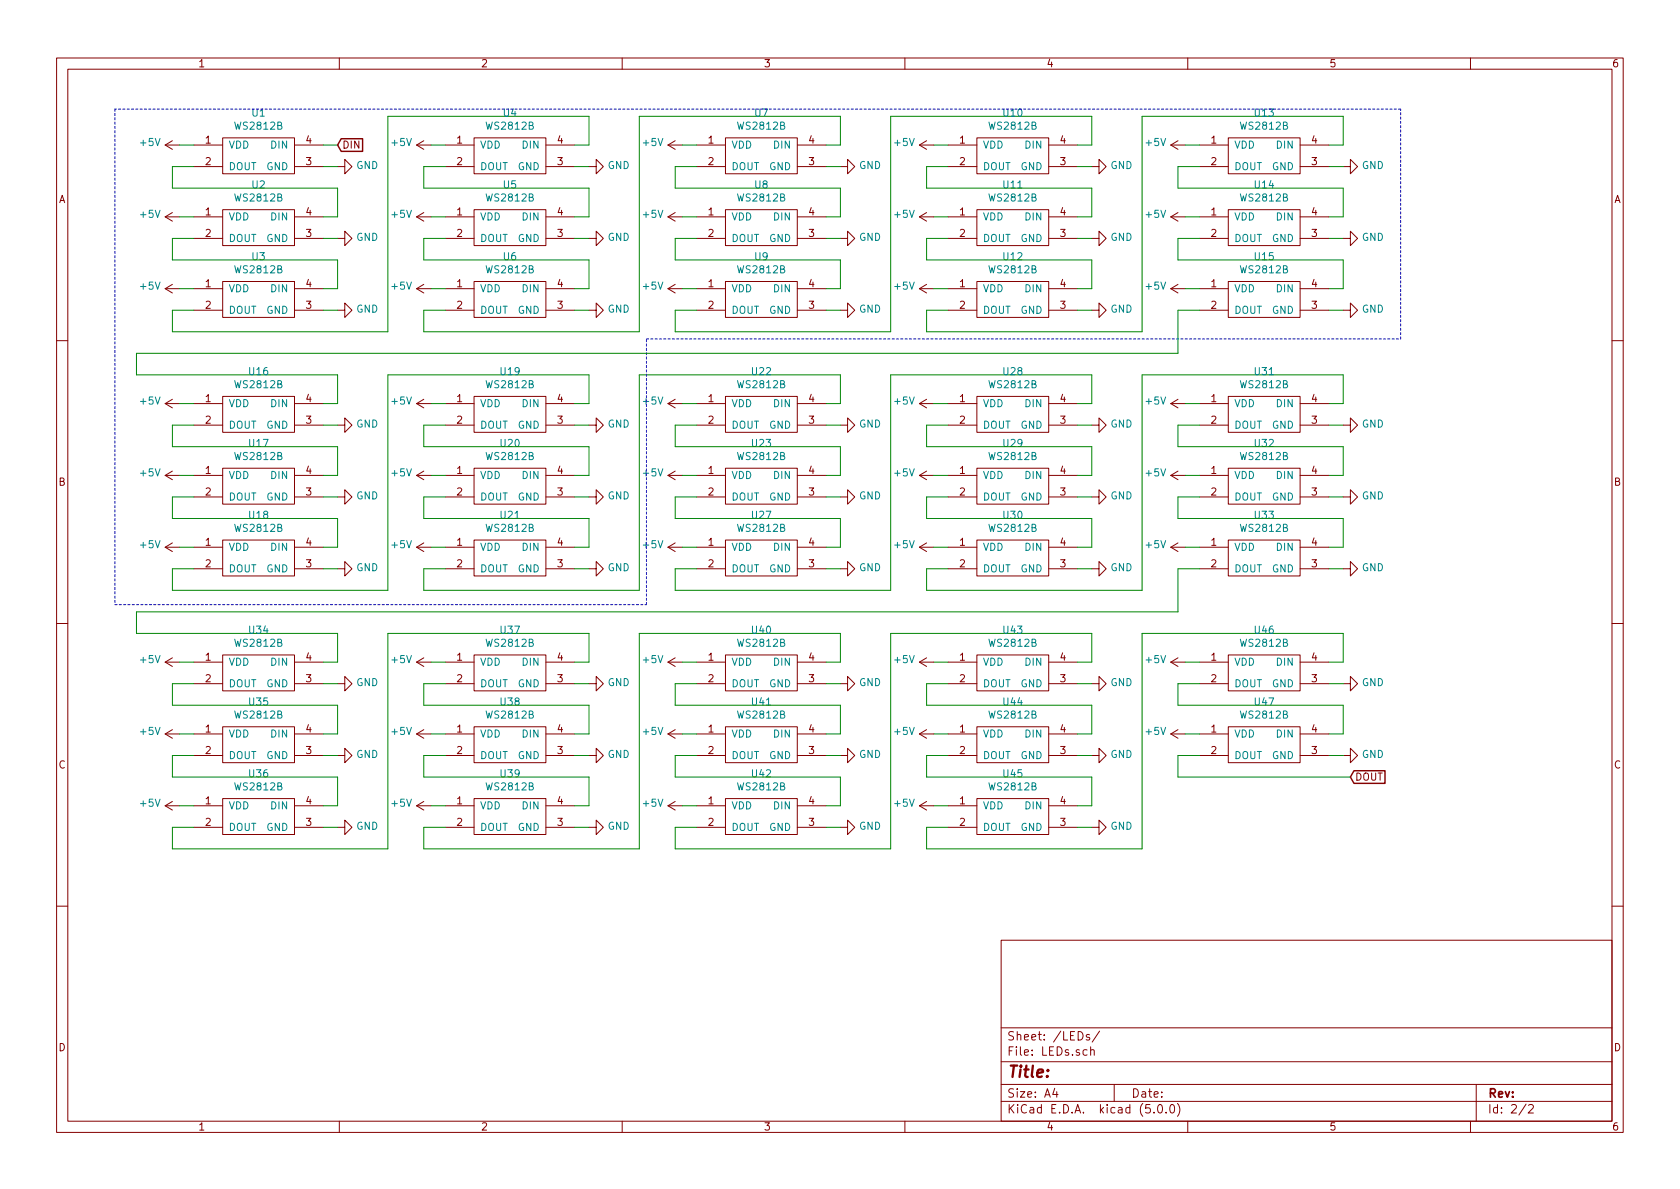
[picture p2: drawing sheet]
<svg xmlns="http://www.w3.org/2000/svg" width="297mm" height="210mm" viewBox="0 0 297 210" stroke-linecap="round" stroke-linejoin="round" font-family="sans-serif">
<g fill="none" stroke="#840000" stroke-width=".18">
<path d="M10 10.3h277v189.9h-277zM12 12.2h273v186.1h-273zM60 10.3v1.9M110 10.3v1.9M160 10.3v1.9M210 10.3v1.9M260 10.3v1.9M29.2 25.6h2.5M29.2 25.6l1.3 .8M29.2 38.3h2.5M29.2 38.3l1.3 .8M30.5 24.9l-1.3 .7"/>
<path d="M30.5 37.6l-1.3 .7M34.3 25.6h5.1M34.3 29.5h5.1M34.3 38.3h5.1M39.4 24.4h12.7v6.3h-12.7zM39.4 37.1h12.7v6.3h-12.7zM52.1 25.6h5M52.1 29.5h5M52.1 38.3h5M59.7 29.5h1.3v-1.3l1.2 1.3-1.2 1.2v-1.2M73.7 25.6h2.5M73.7 38.3h2.5"/>
<path d="M73.7 25.6l1.2 .8M73.7 38.3l1.2 .8M74.9 24.9l-1.2 .7M74.9 37.6l-1.2 .7M78.7 25.6h5.1M78.7 29.5h5.1M78.7 38.3h5.1M83.8 24.4h12.7v6.3h-12.7zM83.8 37.1h12.7v6.3h-12.7zM96.5 25.6h5.1M96.5 29.5h5.1M96.5 38.3h5.1"/>
<path d="M104.1 29.5h1.3v-1.3l1.3 1.3-1.3 1.2v-1.2M118.1 25.6h2.5M118.1 38.3h2.5M118.1 25.6l1.3 .8M118.1 38.3l1.3 .8M119.4 24.9l-1.3 .7M119.4 37.6l-1.3 .7M123.2 25.6h5.1M123.2 29.5h5.1M123.2 38.3h5.1M128.3 24.4h12.7v6.3h-12.7zM128.3 37.1h12.7v6.3h-12.7z"/>
<path d="M141 25.6h5M141 29.5h5M141 38.3h5M148.6 29.5h1.3v-1.3l1.2 1.3-1.2 1.2v-1.2M162.6 25.6h2.5M162.6 38.3h2.5M162.6 25.6l1.2 .8M162.6 38.3l1.2 .8M163.8 24.9l-1.2 .7M163.8 37.6l-1.2 .7M167.6 25.6h5.1M167.6 29.5h5.1"/>
<path d="M167.6 38.3h5.1M172.7 24.4h12.7v6.3h-12.7zM172.7 37.1h12.7v6.3h-12.7zM185.4 25.6h5.1M185.4 29.5h5.1M185.4 38.3h5.1M193 29.5h1.3v-1.3l1.3 1.3-1.3 1.2v-1.2M207 25.6h2.5M207 38.3h2.5M207 25.6l1.3 .8M207 38.3l1.3 .8M208.3 24.9l-1.3 .7"/>
<path d="M208.3 37.6l-1.3 .7M212.1 25.6h5.1M212.1 29.5h5.1M212.1 38.3h5.1M217.2 24.4h12.7v6.3h-12.7zM217.2 37.1h12.7v6.3h-12.7zM229.9 25.6h5M229.9 29.5h5M229.9 38.3h5M237.5 29.5h1.3v-1.3l1.2 1.3-1.2 1.2v-1.2M29.2 51h2.5M29.2 51l1.3 .8"/>
<path d="M30.5 50.3l-1.3 .7M34.3 42.2h5.1M34.3 51h5.1M34.3 54.9h5.1M39.4 49.8h12.7v6.3h-12.7zM52.1 42.2h5M52.1 51h5M52.1 54.9h5M59.7 42.2h1.3v-1.3l1.2 1.3-1.2 1.2v-1.2M59.7 54.9h1.3v-1.3l1.2 1.3-1.2 1.2v-1.2M73.7 51h2.5M73.7 51l1.2 .8"/>
<path d="M74.9 50.3l-1.2 .7M78.7 42.2h5.1M78.7 51h5.1M78.7 54.9h5.1M83.8 49.8h12.7v6.3h-12.7zM96.5 42.2h5.1M96.5 51h5.1M96.5 54.9h5.1M104.1 42.2h1.3v-1.3l1.3 1.3-1.3 1.2v-1.2M104.1 54.9h1.3v-1.3l1.3 1.3-1.3 1.2v-1.2M118.1 51h2.5M118.1 51l1.3 .8"/>
<path d="M119.4 50.3l-1.3 .7M123.2 42.2h5.1M123.2 51h5.1M123.2 54.9h5.1M128.3 49.8h12.7v6.3h-12.7zM141 42.2h5M141 51h5M141 54.9h5M148.6 42.2h1.3v-1.3l1.2 1.3-1.2 1.2v-1.2M148.6 54.9h1.3v-1.3l1.2 1.3-1.2 1.2v-1.2M162.6 51h2.5M162.6 51l1.2 .8"/>
<path d="M163.8 50.3l-1.2 .7M167.6 42.2h5.1M167.6 51h5.1M167.6 54.9h5.1M172.7 49.8h12.7v6.3h-12.7zM185.4 42.2h5.1M185.4 51h5.1M185.4 54.9h5.1M193 42.2h1.3v-1.3l1.3 1.3-1.3 1.2v-1.2M193 54.9h1.3v-1.3l1.3 1.3-1.3 1.2v-1.2M207 51h2.5M207 51l1.3 .8"/>
<path d="M208.3 50.3l-1.3 .7M212.1 42.2h5.1M212.1 51h5.1M212.1 54.9h5.1M217.2 49.8h12.7v6.3h-12.7zM229.9 42.2h5M229.9 51h5M229.9 54.9h5M237.5 42.2h1.3v-1.3l1.2 1.3-1.2 1.2v-1.2M237.5 54.9h1.3v-1.3l1.2 1.3-1.2 1.2v-1.2M10 60.2h2M29.2 71.4h2.5"/>
<path d="M29.2 71.4l1.3 .7M30.5 70.6l-1.3 .8M34.3 71.4h5.1M34.3 75.2h5.1M39.4 70.1h12.7v6.3h-12.7zM52.1 71.4h5M52.1 75.2h5M59.7 75.2h1.3v-1.3l1.2 1.3-1.2 1.2v-1.2M73.7 71.4h2.5M73.7 71.4l1.2 .7M74.9 70.6l-1.2 .8M78.7 71.4h5.1"/>
<path d="M78.7 75.2h5.1M83.8 70.1h12.7v6.3h-12.7zM96.5 71.4h5.1M96.5 75.2h5.1M104.1 75.2h1.3v-1.3l1.3 1.3-1.3 1.2v-1.2M118.1 71.4h2.5M118.1 71.4l1.3 .7M119.4 70.6l-1.3 .8M123.2 71.4h5.1M123.2 75.2h5.1M128.3 70.1h12.7v6.3h-12.7zM141 71.4h5"/>
<path d="M141 75.2h5M148.6 75.2h1.3v-1.3l1.2 1.3-1.2 1.2v-1.2M162.6 71.4h2.5M162.6 71.4l1.2 .7M163.8 70.6l-1.2 .8M167.6 71.4h5.1M167.6 75.2h5.1M172.7 70.1h12.7v6.3h-12.7zM185.4 71.4h5.1M185.4 75.2h5.1M193 75.2h1.3v-1.3l1.3 1.3-1.3 1.2v-1.2M207 71.4h2.5"/>
<path d="M207 71.4l1.3 .7M208.3 70.6l-1.3 .8M212.1 71.4h5.1M212.1 75.2h5.1M217.2 70.1h12.7v6.3h-12.7zM229.9 71.4h5M229.9 75.2h5M237.5 75.2h1.3v-1.3l1.2 1.3-1.2 1.2v-1.2M285 60.2h2M29.2 84.1h2.5M29.2 84.1l1.3 .7M29.2 96.8h2.5"/>
<path d="M29.2 96.8l1.3 .7M30.5 83.3l-1.3 .8M30.5 96l-1.3 .8M34.3 84.1h5.1M34.3 87.9h5.1M34.3 96.8h5.1M39.4 82.8h12.7v6.3h-12.7zM39.4 95.5h12.7v6.3h-12.7zM52.1 84.1h5M52.1 87.9h5M52.1 96.8h5M59.7 87.9h1.3v-1.3l1.2 1.3-1.2 1.2v-1.2"/>
<path d="M73.7 84.1h2.5M73.7 96.8h2.5M73.7 84.1l1.2 .7M73.7 96.8l1.2 .7M74.9 83.3l-1.2 .8M74.9 96l-1.2 .8M78.7 84.1h5.1M78.7 87.9h5.1M78.7 96.8h5.1M83.8 82.8h12.7v6.3h-12.7zM83.8 95.5h12.7v6.3h-12.7zM96.5 84.1h5.1"/>
<path d="M96.5 87.9h5.1M96.5 96.8h5.1M104.1 87.9h1.3v-1.3l1.3 1.3-1.3 1.2v-1.2M118.1 84.1h2.5M118.1 96.8h2.5M118.1 84.1l1.3 .7M118.1 96.8l1.3 .7M119.4 83.3l-1.3 .8M119.4 96l-1.3 .8M123.2 84.1h5.1M123.2 87.9h5.1M123.2 96.8h5.1"/>
<path d="M128.3 82.8h12.7v6.3h-12.7zM128.3 95.5h12.7v6.3h-12.7zM141 84.1h5M141 87.9h5M141 96.8h5M148.6 87.9h1.3v-1.3l1.2 1.3-1.2 1.2v-1.2M162.6 84.1h2.5M162.6 96.8h2.5M162.6 84.1l1.2 .7M162.6 96.8l1.2 .7M163.8 83.3l-1.2 .8M163.8 96l-1.2 .8"/>
<path d="M167.6 84.1h5.1M167.6 87.9h5.1M167.6 96.8h5.1M172.7 82.8h12.7v6.3h-12.7zM172.7 95.5h12.7v6.3h-12.7zM185.4 84.1h5.1M185.4 87.9h5.1M185.4 96.8h5.1M193 87.9h1.3v-1.3l1.3 1.3-1.3 1.2v-1.2M207 84.1h2.5M207 96.8h2.5M207 84.1l1.3 .7"/>
<path d="M207 96.8l1.3 .7M208.3 83.3l-1.3 .8M208.3 96l-1.3 .8M212.1 84.1h5.1M212.1 87.9h5.1M212.1 96.8h5.1M217.2 82.8h12.7v6.3h-12.7zM217.2 95.5h12.7v6.3h-12.7zM229.9 84.1h5M229.9 87.9h5M229.9 96.8h5M237.5 87.9h1.3v-1.3l1.2 1.3-1.2 1.2v-1.2"/>
<path d="M10 110.3h2M29.2 117.1h2.5M29.2 117.1l1.3 .8M30.5 116.3l-1.3 .8M34.3 100.6h5.1M34.3 117.1h5.1M39.4 115.8h12.7v6.4h-12.7zM52.1 100.6h5M52.1 117.1h5M59.7 100.6h1.3v-1.3l1.2 1.3-1.2 1.2v-1.2M73.7 117.1h2.5M73.7 117.1l1.2 .8"/>
<path d="M74.9 116.3l-1.2 .8M78.7 100.6h5.1M78.7 117.1h5.1M83.8 115.8h12.7v6.4h-12.7zM96.5 100.6h5.1M96.5 117.1h5.1M104.1 100.6h1.3v-1.3l1.3 1.3-1.3 1.2v-1.2M118.1 117.1h2.5M118.1 117.1l1.3 .8M119.4 116.3l-1.3 .8M123.2 100.6h5.1M123.2 117.1h5.1"/>
<path d="M128.3 115.8h12.7v6.4h-12.7zM141 100.6h5M141 117.1h5M148.6 100.6h1.3v-1.3l1.2 1.3-1.2 1.2v-1.2M162.6 117.1h2.5M162.6 117.1l1.2 .8M163.8 116.3l-1.2 .8M167.6 100.6h5.1M167.6 117.1h5.1M172.7 115.8h12.7v6.4h-12.7zM185.4 100.6h5.1M185.4 117.1h5.1"/>
<path d="M193 100.6h1.3v-1.3l1.3 1.3-1.3 1.2v-1.2M207 117.1h2.5M207 117.1l1.3 .8M208.3 116.3l-1.3 .8M212.1 100.6h5.1M212.1 117.1h5.1M217.2 115.8h12.7v6.4h-12.7zM229.9 100.6h5M229.9 117.1h5M237.5 100.6h1.3v-1.3l1.2 1.3-1.2 1.2v-1.2M285 110.3h2M29.2 129.8h2.5"/>
<path d="M29.2 129.8l1.3 .8M30.5 129l-1.3 .8M34.3 120.9h5.1M34.3 129.8h5.1M34.3 133.6h5.1M39.4 128.5h12.7v6.4h-12.7zM52.1 120.9h5M52.1 129.8h5M52.1 133.6h5M59.7 120.9h1.3v-1.3l1.2 1.3-1.2 1.3v-1.3M59.7 133.6h1.3v-1.3l1.2 1.3-1.2 1.3v-1.3M73.7 129.8h2.5"/>
<path d="M73.7 129.8l1.2 .8M74.9 129l-1.2 .8M78.7 120.9h5.1M78.7 129.8h5.1M78.7 133.6h5.1M83.8 128.5h12.7v6.4h-12.7zM96.5 120.9h5.1M96.5 129.8h5.1M96.5 133.6h5.1M104.1 120.9h1.3v-1.3l1.3 1.3-1.3 1.3v-1.3M104.1 133.6h1.3v-1.3l1.3 1.3-1.3 1.3v-1.3M118.1 129.8h2.5"/>
<path d="M118.1 129.8l1.3 .8M119.4 129l-1.3 .8M123.2 120.9h5.1M123.2 129.8h5.1M123.2 133.6h5.1M128.3 128.5h12.7v6.4h-12.7zM141 120.9h5M141 129.8h5M141 133.6h5M148.6 120.9h1.3v-1.3l1.2 1.3-1.2 1.3v-1.3M148.6 133.6h1.3v-1.3l1.2 1.3-1.2 1.3v-1.3M162.6 129.8h2.5"/>
<path d="M162.6 129.8l1.2 .8M163.8 129l-1.2 .8M167.6 120.9h5.1M167.6 129.8h5.1M167.6 133.6h5.1M172.7 128.5h12.7v6.4h-12.7zM185.4 120.9h5.1M185.4 129.8h5.1M185.4 133.6h5.1M193 120.9h1.3v-1.3l1.3 1.3-1.3 1.3v-1.3M193 133.6h1.3v-1.3l1.3 1.3-1.3 1.3v-1.3M207 129.8h2.5"/>
<path d="M207 129.8l1.3 .8M208.3 129l-1.3 .8M212.1 120.9h5.1M212.1 129.8h5.1M212.1 133.6h5.1M217.2 128.5h12.7v6.4h-12.7zM229.9 120.9h5M229.9 129.8h5M229.9 133.6h5M237.5 120.9h1.3v-1.3l1.2 1.3-1.2 1.3v-1.3M237.5 133.6h1.3v-1.3l1.2 1.3-1.2 1.3v-1.3M29.2 142.5h2.5"/>
<path d="M29.2 142.5l1.3 .8M30.5 141.7l-1.3 .8M34.3 142.5h5.1M34.3 146.3h5.1M39.4 141.2h12.7v6.4h-12.7zM52.1 142.5h5M52.1 146.3h5M59.7 146.3h1.3v-1.3l1.2 1.3-1.2 1.3v-1.3M73.7 142.5h2.5M73.7 142.5l1.2 .8M74.9 141.7l-1.2 .8M78.7 142.5h5.1"/>
<path d="M78.7 146.3h5.1M83.8 141.2h12.7v6.4h-12.7zM96.5 142.5h5.1M96.5 146.3h5.1M104.1 146.3h1.3v-1.3l1.3 1.3-1.3 1.3v-1.3M118.1 142.5h2.5M118.1 142.5l1.3 .8M119.4 141.7l-1.3 .8M123.2 142.5h5.1M123.2 146.3h5.1M128.3 141.2h12.7v6.4h-12.7zM141 142.5h5"/>
<path d="M141 146.3h5M148.6 146.3h1.3v-1.3l1.2 1.3-1.2 1.3v-1.3M162.6 142.5h2.5M162.6 142.5l1.2 .8M163.8 141.7l-1.2 .8M167.6 142.5h5.1M167.6 146.3h5.1M172.7 141.2h12.7v6.4h-12.7zM185.4 142.5h5.1M185.4 146.3h5.1M193 146.3h1.3v-1.3l1.3 1.3-1.3 1.3v-1.3M10 160.2h2"/>
<path d="M177 166.3h108v32h-108zM285 160.2h2M60 198.3v1.9M110 198.3v1.9M160 198.3v1.9M177 194.8h108M177 191.8h108M177 187.8h108M177 181.8h108M186.5 192.5l-.4 1h1M186.8 193v1M192.2 185.7l-.4-.1-.3 .3 .1 .6h.6"/>
<path d="M192.6 183a.37 .37 0 0 0-.6 .1l.1 .3 .5 .1 .1 .1-.2 .3-.5-.1M192.8 185.7l.3-.1 .3 .1 .1 .9M192.8 185.1v1.5M194.4 182.3l-1.3 2M197 191.8v3M204 196.7v.1M204.8 195.5l.4-.2a.94 .94 0 0 1 0 1.5 .79 .79 0 0 1-.4-1.3zM206.2 196.7v.1M207 195.4l.3-.1a.94 .94 0 0 1 0 1.5 .82 .82 0 0 1-.3-1.4zM208.2 195.1a1.71 1.71 0 0 1 0 2.3M210 198.3v1.9M260 198.3v1.9"/>
<path d="M261 191.8v6.5M269.8 195.2l-1.2 2M270.3 195.5l.2-.2h.3l.3 .5-.9 1h.9"/>
</g>
<g fill="none" stroke="#008400" stroke-width=".18">
<path d="M31.7 25.6h2.6M31.7 38.3h2.6M34.3 29.5h-3.8v3.8h29.2v5h-2.6M57.1 29.5h2.6M57.1 25.6h2.6M76.2 25.6h2.5M76.2 38.3h2.5M78.7 29.5h-3.8v3.8h29.2v5h-2.5M101.6 29.5h2.5M101.6 25.6h2.5v-5h-35.5v38.1h-38.1v-3.8h3.8M120.6 25.6h2.6M120.6 38.3h2.6"/>
<path d="M123.2 29.5h-3.8v3.8h29.2v5h-2.6M146 29.5h2.6M146 25.6h2.6v-5h-35.6v38.1h-38.1v-3.8h3.8M165.1 25.6h2.5M165.1 38.3h2.5M167.6 29.5h-3.8v3.8h29.2v5h-2.5M190.5 29.5h2.5M190.5 25.6h2.5v-5h-35.5v38.1h-38.1v-3.8h3.8M209.5 25.6h2.6M209.5 38.3h2.6M212.1 29.5h-3.8v3.8h29.2v5h-2.6M234.9 29.5h2.6"/>
<path d="M234.9 25.6h2.6v-5h-35.6v38.1h-38.1v-3.8h3.8M31.7 51h2.6M34.3 42.2h-3.8v3.8h29.2v5h-2.6M57.1 42.2h2.6M57.1 54.9h2.6M76.2 51h2.5M78.7 42.2h-3.8v3.8h29.2v5h-2.5M101.6 42.2h2.5M101.6 54.9h2.5M120.6 51h2.6M123.2 42.2h-3.8v3.8h29.2v5h-2.6M146 42.2h2.6"/>
<path d="M146 54.9h2.6M165.1 51h2.5M167.6 42.2h-3.8v3.8h29.2v5h-2.5M190.5 42.2h2.5M190.5 54.9h2.5M209.5 51h2.6M212.1 42.2h-3.8v3.8h29.2v5h-2.6M212.1 54.9h-3.8v7.6h-184.2v3.8h35.6v5.1h-2.6M234.9 42.2h2.6M234.9 54.9h2.6M31.7 71.4h2.6M34.3 75.2h-3.8v3.8h29.2v5.1h-2.6"/>
<path d="M57.1 75.2h2.6M76.2 71.4h2.5M78.7 75.2h-3.8v3.8h29.2v5.1h-2.5M101.6 71.4h2.5v-5.1h-35.5v38.1h-38.1v-3.8h3.8M101.6 75.2h2.5M120.6 71.4h2.6M123.2 75.2h-3.8v3.8h29.2v5.1h-2.6M146 71.4h2.6v-5.1h-35.6v38.1h-38.1v-3.8h3.8M146 75.2h2.6M165.1 71.4h2.5M167.6 75.2h-3.8v3.8h29.2v5.1h-2.5M190.5 71.4h2.5v-5.1h-35.5v38.1h-38.1v-3.8h3.8"/>
<path d="M190.5 75.2h2.5M209.5 71.4h2.6M212.1 75.2h-3.8v3.8h29.2v5.1h-2.6M234.9 71.4h2.6v-5.1h-35.6v38.1h-38.1v-3.8h3.8M234.9 75.2h2.6M31.7 84.1h2.6M31.7 96.8h2.6M34.3 87.9h-3.8v3.8h29.2v5.1h-2.6M57.1 87.9h2.6M76.2 84.1h2.5M76.2 96.8h2.5M78.7 87.9h-3.8v3.8h29.2v5.1h-2.5"/>
<path d="M101.6 87.9h2.5M120.6 84.1h2.6M120.6 96.8h2.6M123.2 87.9h-3.8v3.8h29.2v5.1h-2.6M146 87.9h2.6M165.1 84.1h2.5M165.1 96.8h2.5M167.6 87.9h-3.8v3.8h29.2v5.1h-2.5M190.5 87.9h2.5M209.5 84.1h2.6M209.5 96.8h2.6M212.1 87.9h-3.8v3.8h29.2v5.1h-2.6"/>
<path d="M234.9 87.9h2.6M31.7 117.1h2.6M57.1 100.6h2.6M76.2 117.1h2.5M101.6 117.1h2.5v-5.1h-35.5v38.1h-38.1v-3.8h3.8M101.6 100.6h2.5M120.6 117.1h2.6M146 117.1h2.6v-5.1h-35.6v38.1h-38.1v-3.8h3.8M146 100.6h2.6M165.1 117.1h2.5M190.5 117.1h2.5v-5.1h-35.5v38.1h-38.1v-3.8h3.8M190.5 100.6h2.5"/>
<path d="M209.5 117.1h2.6M212.1 100.6h-3.8v7.6h-184.2v3.8h35.6v5.1h-2.6M234.9 117.1h2.6v-5.1h-35.6v38.1h-38.1v-3.8h3.8M234.9 100.6h2.6M31.7 129.8h2.6M34.3 120.9h-3.8v3.8h29.2v5.1h-2.6M34.3 133.6h-3.8v3.8h29.2v5.1h-2.6M57.1 120.9h2.6M57.1 133.6h2.6M76.2 129.8h2.5M78.7 120.9h-3.8v3.8h29.2v5.1h-2.5M78.7 133.6h-3.8v3.8h29.2v5.1h-2.5"/>
<path d="M101.6 120.9h2.5M101.6 133.6h2.5M120.6 129.8h2.6M123.2 120.9h-3.8v3.8h29.2v5.1h-2.6M123.2 133.6h-3.8v3.8h29.2v5.1h-2.6M146 120.9h2.6M146 133.6h2.6M165.1 129.8h2.5M167.6 120.9h-3.8v3.8h29.2v5.1h-2.5M167.6 133.6h-3.8v3.8h29.2v5.1h-2.5M190.5 120.9h2.5M190.5 133.6h2.5"/>
<path d="M209.5 129.8h2.6M212.1 120.9h-3.8v3.8h29.2v5.1h-2.6M212.1 133.6h-3.8v3.8h30.5M234.9 120.9h2.6M234.9 133.6h2.6M31.7 142.5h2.6M57.1 146.3h2.6M76.2 142.5h2.5M101.6 146.3h2.5M120.6 142.5h2.6M146 146.3h2.6M165.1 142.5h2.5"/>
<path d="M190.5 146.3h2.5"/>
</g>
<path d="M60.3 24.5h3.8v2.3h-3.8l-.6-1.2zM239.4 136.3h5.5v2.2h-5.5l-.6-1.1z" fill="none" stroke="#840000" stroke-width=".25"/>
<path d="M20.3 19.3v87.6M247.6 19.3h-227.3M114.3 59.9h133.3M247.6 59.9v-40.6M20.3 106.9h94M114.3 106.9v-47" fill="none" stroke="#0000c2" stroke-width=".18" stroke-dasharray=".4 .4"/>
<text font-size="2.8" fill="#840000" x="178" y="190.5">Title:</text>
<g font-size="2.1" fill="#840000">
<text x="178" y="184">Sheet: /LEDs/</text>
<text x="178" y="186.7">File: LEDs.sch</text>
<text x="178" y="196.9">KiCad E.D.A. kicad (5.0.0)</text>
<text x="178" y="194.1">Size: A4</text>
<text x="200" y="194.1">Date:</text>
<text x="263" y="194.1">Rev:</text>
<text x="263" y="196.9">Id: 2/2</text>
</g>
<g font-size="1.8" fill="#840000">
<text x="35" y="11.9">1</text>
<text x="85" y="11.9">2</text>
<text x="135" y="11.9">3</text>
<text x="185" y="11.9">4</text>
<text x="235" y="11.9">5</text>
<text x="285" y="11.9">6</text>
<text x="36.3" y="25.4">1</text>
<text x="36.3" y="29.2">2</text>
<text x="54.1" y="29.2">3</text>
<text x="54.1" y="25.4">4</text>
<text x="60.5" y="26.3">DIN</text>
<text x="80.8" y="25.4">1</text>
<text x="80.8" y="29.2">2</text>
<text x="98.6" y="29.2">3</text>
<text x="98.6" y="25.4">4</text>
<text x="125.2" y="25.4">1</text>
<text x="125.2" y="29.2">2</text>
<text x="143" y="29.2">3</text>
<text x="143" y="25.4">4</text>
<text x="169.7" y="25.4">1</text>
<text x="169.7" y="29.2">2</text>
<text x="187.5" y="29.2">3</text>
<text x="187.5" y="25.4">4</text>
<text x="214.1" y="25.4">1</text>
<text x="214.1" y="29.2">2</text>
<text x="231.9" y="29.2">3</text>
<text x="231.9" y="25.4">4</text>
<text x="10.4" y="35.9">A</text>
<text x="285.4" y="35.9">A</text>
<text x="36.3" y="38.1">1</text>
<text x="36.3" y="41.9">2</text>
<text x="54.1" y="41.9">3</text>
<text x="54.1" y="38.1">4</text>
<text x="80.8" y="38.1">1</text>
<text x="80.8" y="41.9">2</text>
<text x="98.6" y="41.9">3</text>
<text x="98.6" y="38.1">4</text>
<text x="125.2" y="38.1">1</text>
<text x="125.2" y="41.9">2</text>
<text x="143" y="41.9">3</text>
<text x="143" y="38.1">4</text>
<text x="169.7" y="38.1">1</text>
<text x="169.7" y="41.9">2</text>
<text x="187.5" y="41.9">3</text>
<text x="187.5" y="38.1">4</text>
<text x="214.1" y="38.1">1</text>
<text x="214.1" y="41.9">2</text>
<text x="231.9" y="41.9">3</text>
<text x="231.9" y="38.1">4</text>
<text x="36.3" y="50.8">1</text>
<text x="54.1" y="50.8">4</text>
<text x="80.8" y="50.8">1</text>
<text x="98.6" y="50.8">4</text>
<text x="125.2" y="50.8">1</text>
<text x="143" y="50.8">4</text>
<text x="169.7" y="50.8">1</text>
<text x="187.5" y="50.8">4</text>
<text x="214.1" y="50.8">1</text>
<text x="231.9" y="50.8">4</text>
<text x="36.3" y="54.6">2</text>
<text x="54.1" y="54.6">3</text>
<text x="80.8" y="54.6">2</text>
<text x="98.6" y="54.6">3</text>
<text x="125.2" y="54.6">2</text>
<text x="143" y="54.6">3</text>
<text x="169.7" y="54.6">2</text>
<text x="187.5" y="54.6">3</text>
<text x="214.1" y="54.6">2</text>
<text x="231.9" y="54.6">3</text>
<text x="36.3" y="71.1">1</text>
<text x="54.1" y="71.1">4</text>
<text x="80.8" y="71.1">1</text>
<text x="98.6" y="71.1">4</text>
<text x="125.2" y="71.1">1</text>
<text x="143" y="71.1">4</text>
<text x="169.7" y="71.1">1</text>
<text x="187.5" y="71.1">4</text>
<text x="214.1" y="71.1">1</text>
<text x="231.9" y="71.1">4</text>
<text x="36.3" y="74.9">2</text>
<text x="54.1" y="74.9">3</text>
<text x="80.8" y="74.9">2</text>
<text x="98.6" y="74.9">3</text>
<text x="125.2" y="74.9">2</text>
<text x="143" y="74.9">3</text>
<text x="169.7" y="74.9">2</text>
<text x="187.5" y="74.9">3</text>
<text x="214.1" y="74.9">2</text>
<text x="231.9" y="74.9">3</text>
<text x="36.3" y="83.8">1</text>
<text x="54.1" y="83.8">4</text>
<text x="80.8" y="83.8">1</text>
<text x="98.6" y="83.8">4</text>
<text x="125.2" y="83.8">1</text>
<text x="143" y="83.8">4</text>
<text x="169.7" y="83.8">1</text>
<text x="187.5" y="83.8">4</text>
<text x="214.1" y="83.8">1</text>
<text x="231.9" y="83.8">4</text>
<text x="10.4" y="85.9">B</text>
<text x="36.3" y="87.6">2</text>
<text x="54.1" y="87.6">3</text>
<text x="80.8" y="87.6">2</text>
<text x="98.6" y="87.6">3</text>
<text x="125.2" y="87.6">2</text>
<text x="143" y="87.6">3</text>
<text x="169.7" y="87.6">2</text>
<text x="187.5" y="87.6">3</text>
<text x="214.1" y="87.6">2</text>
<text x="231.9" y="87.6">3</text>
<text x="285.4" y="85.9">B</text>
<text x="36.3" y="96.5">1</text>
<text x="36.3" y="100.3">2</text>
<text x="54.1" y="100.3">3</text>
<text x="54.1" y="96.5">4</text>
<text x="80.8" y="96.5">1</text>
<text x="80.8" y="100.3">2</text>
<text x="98.6" y="100.3">3</text>
<text x="98.6" y="96.5">4</text>
<text x="125.2" y="96.5">1</text>
<text x="125.2" y="100.3">2</text>
<text x="143" y="100.3">3</text>
<text x="143" y="96.5">4</text>
<text x="169.7" y="96.5">1</text>
<text x="169.7" y="100.3">2</text>
<text x="187.5" y="100.3">3</text>
<text x="187.5" y="96.5">4</text>
<text x="214.1" y="96.5">1</text>
<text x="214.1" y="100.3">2</text>
<text x="231.9" y="100.3">3</text>
<text x="231.9" y="96.5">4</text>
<text x="36.3" y="116.8">1</text>
<text x="54.1" y="116.8">4</text>
<text x="80.8" y="116.8">1</text>
<text x="98.6" y="116.8">4</text>
<text x="125.2" y="116.8">1</text>
<text x="143" y="116.8">4</text>
<text x="169.7" y="116.8">1</text>
<text x="187.5" y="116.8">4</text>
<text x="214.1" y="116.8">1</text>
<text x="231.9" y="116.8">4</text>
<text x="36.3" y="120.6">2</text>
<text x="54.1" y="120.6">3</text>
<text x="80.8" y="120.6">2</text>
<text x="98.6" y="120.6">3</text>
<text x="125.2" y="120.6">2</text>
<text x="143" y="120.6">3</text>
<text x="169.7" y="120.6">2</text>
<text x="187.5" y="120.6">3</text>
<text x="214.1" y="120.6">2</text>
<text x="231.9" y="120.6">3</text>
<text x="36.3" y="129.5">1</text>
<text x="54.1" y="129.5">4</text>
<text x="80.8" y="129.5">1</text>
<text x="98.6" y="129.5">4</text>
<text x="125.2" y="129.5">1</text>
<text x="143" y="129.5">4</text>
<text x="169.7" y="129.5">1</text>
<text x="187.5" y="129.5">4</text>
<text x="214.1" y="129.5">1</text>
<text x="231.9" y="129.5">4</text>
<text x="10.4" y="135.9">C</text>
<text x="36.3" y="133.3">2</text>
<text x="54.1" y="133.3">3</text>
<text x="80.8" y="133.3">2</text>
<text x="98.6" y="133.3">3</text>
<text x="125.2" y="133.3">2</text>
<text x="143" y="133.3">3</text>
<text x="169.7" y="133.3">2</text>
<text x="187.5" y="133.3">3</text>
<text x="214.1" y="133.3">2</text>
<text x="231.9" y="133.3">3</text>
<text x="285.4" y="135.9">C</text>
<text x="36.3" y="142.2">1</text>
<text x="54.1" y="142.2">4</text>
<text x="80.8" y="142.2">1</text>
<text x="98.6" y="142.2">4</text>
<text x="125.2" y="142.2">1</text>
<text x="143" y="142.2">4</text>
<text x="169.7" y="142.2">1</text>
<text x="187.5" y="142.2">4</text>
<text x="239.5" y="138">DOUT</text>
<text x="36.3" y="146">2</text>
<text x="54.1" y="146">3</text>
<text x="80.8" y="146">2</text>
<text x="98.6" y="146">3</text>
<text x="125.2" y="146">2</text>
<text x="143" y="146">3</text>
<text x="169.7" y="146">2</text>
<text x="187.5" y="146">3</text>
<text x="10.4" y="185.9">D</text>
<text x="285.4" y="185.9">D</text>
<text x="35" y="199.9">1</text>
<text x="85" y="199.9">2</text>
<text x="135" y="199.9">3</text>
<text x="185" y="199.9">4</text>
<text x="235" y="199.9">5</text>
<text x="285" y="199.9">6</text>
</g>
<g font-size="1.8" fill="#008484">
<text x="41.7" y="22.9">WS2812B</text>
<text x="44.6" y="20.6">U1</text>
<text x="86.2" y="22.9">WS2812B</text>
<text x="89.1" y="20.6">U4</text>
<text x="130.6" y="22.9">WS2812B</text>
<text x="133.5" y="20.6">U7</text>
<text x="175.1" y="22.9">WS2812B</text>
<text x="177.4" y="20.6">U10</text>
<text x="219.5" y="22.9">WS2812B</text>
<text x="221.9" y="20.6">U13</text>
<text x="24.9" y="25.8">+5V</text>
<text x="40.4" y="26.3">VDD</text>
<text x="48" y="26.3">DIN</text>
<text x="63" y="29.9">GND</text>
<text x="69.3" y="25.8">+5V</text>
<text x="84.8" y="26.3">VDD</text>
<text x="92.5" y="26.3">DIN</text>
<text x="107.4" y="29.9">GND</text>
<text x="113.8" y="25.8">+5V</text>
<text x="129.3" y="26.3">VDD</text>
<text x="136.9" y="26.3">DIN</text>
<text x="151.9" y="29.9">GND</text>
<text x="158.2" y="25.8">+5V</text>
<text x="173.7" y="26.3">VDD</text>
<text x="181.4" y="26.3">DIN</text>
<text x="196.3" y="29.9">GND</text>
<text x="202.7" y="25.8">+5V</text>
<text x="218.2" y="26.3">VDD</text>
<text x="225.8" y="26.3">DIN</text>
<text x="240.8" y="29.9">GND</text>
<text x="40.4" y="30.1">DOUT</text>
<text x="41.7" y="35.6">WS2812B</text>
<text x="44.6" y="33.3">U2</text>
<text x="47.1" y="30.1">GND</text>
<text x="84.8" y="30.1">DOUT</text>
<text x="86.2" y="35.6">WS2812B</text>
<text x="89.1" y="33.3">U5</text>
<text x="91.6" y="30.1">GND</text>
<text x="129.3" y="30.1">DOUT</text>
<text x="130.6" y="35.6">WS2812B</text>
<text x="133.5" y="33.3">U8</text>
<text x="136" y="30.1">GND</text>
<text x="173.7" y="30.1">DOUT</text>
<text x="175.1" y="35.6">WS2812B</text>
<text x="177.4" y="33.3">U11</text>
<text x="180.5" y="30.1">GND</text>
<text x="218.2" y="30.1">DOUT</text>
<text x="219.5" y="35.6">WS2812B</text>
<text x="221.9" y="33.3">U14</text>
<text x="224.9" y="30.1">GND</text>
<text x="24.9" y="38.5">+5V</text>
<text x="40.4" y="39">VDD</text>
<text x="48" y="39">DIN</text>
<text x="69.3" y="38.5">+5V</text>
<text x="84.8" y="39">VDD</text>
<text x="92.5" y="39">DIN</text>
<text x="113.8" y="38.5">+5V</text>
<text x="129.3" y="39">VDD</text>
<text x="136.9" y="39">DIN</text>
<text x="158.2" y="38.5">+5V</text>
<text x="173.7" y="39">VDD</text>
<text x="181.4" y="39">DIN</text>
<text x="202.7" y="38.5">+5V</text>
<text x="218.2" y="39">VDD</text>
<text x="225.8" y="39">DIN</text>
<text x="40.4" y="42.8">DOUT</text>
<text x="44.6" y="46">U3</text>
<text x="47.1" y="42.8">GND</text>
<text x="63" y="42.6">GND</text>
<text x="84.8" y="42.8">DOUT</text>
<text x="89.1" y="46">U6</text>
<text x="91.6" y="42.8">GND</text>
<text x="107.4" y="42.6">GND</text>
<text x="129.3" y="42.8">DOUT</text>
<text x="133.5" y="46">U9</text>
<text x="136" y="42.8">GND</text>
<text x="151.9" y="42.6">GND</text>
<text x="173.7" y="42.8">DOUT</text>
<text x="177.4" y="46">U12</text>
<text x="180.5" y="42.8">GND</text>
<text x="196.3" y="42.6">GND</text>
<text x="218.2" y="42.8">DOUT</text>
<text x="221.9" y="46">U15</text>
<text x="224.9" y="42.8">GND</text>
<text x="240.8" y="42.6">GND</text>
<text x="24.9" y="51.2">+5V</text>
<text x="40.4" y="51.7">VDD</text>
<text x="41.7" y="48.3">WS2812B</text>
<text x="48" y="51.7">DIN</text>
<text x="69.3" y="51.2">+5V</text>
<text x="84.8" y="51.7">VDD</text>
<text x="86.2" y="48.3">WS2812B</text>
<text x="92.5" y="51.7">DIN</text>
<text x="113.8" y="51.2">+5V</text>
<text x="129.3" y="51.7">VDD</text>
<text x="130.6" y="48.3">WS2812B</text>
<text x="136.9" y="51.7">DIN</text>
<text x="158.2" y="51.2">+5V</text>
<text x="173.7" y="51.7">VDD</text>
<text x="175.1" y="48.3">WS2812B</text>
<text x="181.4" y="51.7">DIN</text>
<text x="202.7" y="51.2">+5V</text>
<text x="218.2" y="51.7">VDD</text>
<text x="219.5" y="48.3">WS2812B</text>
<text x="225.8" y="51.7">DIN</text>
<text x="40.4" y="55.5">DOUT</text>
<text x="47.1" y="55.5">GND</text>
<text x="63" y="55.3">GND</text>
<text x="84.8" y="55.5">DOUT</text>
<text x="91.6" y="55.5">GND</text>
<text x="107.4" y="55.3">GND</text>
<text x="129.3" y="55.5">DOUT</text>
<text x="136" y="55.5">GND</text>
<text x="151.9" y="55.3">GND</text>
<text x="173.7" y="55.5">DOUT</text>
<text x="180.5" y="55.5">GND</text>
<text x="196.3" y="55.3">GND</text>
<text x="218.2" y="55.5">DOUT</text>
<text x="224.9" y="55.5">GND</text>
<text x="240.8" y="55.3">GND</text>
<text x="24.9" y="71.5">+5V</text>
<text x="41.7" y="68.7">WS2812B</text>
<text x="44.1" y="66.3">U16</text>
<text x="69.3" y="71.5">+5V</text>
<text x="86.2" y="68.7">WS2812B</text>
<text x="88.5" y="66.3">U19</text>
<text x="113.8" y="71.5">+5V</text>
<text x="130.6" y="68.7">WS2812B</text>
<text x="133" y="66.3">U22</text>
<text x="158.2" y="71.5">+5V</text>
<text x="175.1" y="68.7">WS2812B</text>
<text x="177.4" y="66.3">U28</text>
<text x="202.7" y="71.5">+5V</text>
<text x="219.5" y="68.7">WS2812B</text>
<text x="221.9" y="66.3">U31</text>
<text x="40.4" y="72">VDD</text>
<text x="40.4" y="75.8">DOUT</text>
<text x="47.1" y="75.8">GND</text>
<text x="48" y="72">DIN</text>
<text x="63" y="75.6">GND</text>
<text x="84.8" y="72">VDD</text>
<text x="84.8" y="75.8">DOUT</text>
<text x="91.6" y="75.8">GND</text>
<text x="92.5" y="72">DIN</text>
<text x="107.4" y="75.6">GND</text>
<text x="129.3" y="72">VDD</text>
<text x="129.3" y="75.8">DOUT</text>
<text x="136" y="75.8">GND</text>
<text x="136.9" y="72">DIN</text>
<text x="151.9" y="75.6">GND</text>
<text x="173.7" y="72">VDD</text>
<text x="173.7" y="75.8">DOUT</text>
<text x="180.5" y="75.8">GND</text>
<text x="181.4" y="72">DIN</text>
<text x="196.3" y="75.6">GND</text>
<text x="218.2" y="72">VDD</text>
<text x="218.2" y="75.8">DOUT</text>
<text x="224.9" y="75.8">GND</text>
<text x="225.8" y="72">DIN</text>
<text x="240.8" y="75.6">GND</text>
<text x="41.7" y="81.4">WS2812B</text>
<text x="44.1" y="79">U17</text>
<text x="86.2" y="81.4">WS2812B</text>
<text x="88.5" y="79">U20</text>
<text x="130.6" y="81.4">WS2812B</text>
<text x="133" y="79">U23</text>
<text x="175.1" y="81.4">WS2812B</text>
<text x="177.4" y="79">U29</text>
<text x="219.5" y="81.4">WS2812B</text>
<text x="221.9" y="79">U32</text>
<text x="24.9" y="84.2">+5V</text>
<text x="40.4" y="84.7">VDD</text>
<text x="40.4" y="88.5">DOUT</text>
<text x="47.1" y="88.5">GND</text>
<text x="48" y="84.7">DIN</text>
<text x="63" y="88.3">GND</text>
<text x="69.3" y="84.2">+5V</text>
<text x="84.8" y="84.7">VDD</text>
<text x="84.8" y="88.5">DOUT</text>
<text x="91.6" y="88.5">GND</text>
<text x="92.5" y="84.7">DIN</text>
<text x="107.4" y="88.3">GND</text>
<text x="113.8" y="84.2">+5V</text>
<text x="129.3" y="84.7">VDD</text>
<text x="129.3" y="88.5">DOUT</text>
<text x="136" y="88.5">GND</text>
<text x="136.9" y="84.7">DIN</text>
<text x="151.9" y="88.3">GND</text>
<text x="158.2" y="84.2">+5V</text>
<text x="173.7" y="84.7">VDD</text>
<text x="173.7" y="88.5">DOUT</text>
<text x="180.5" y="88.5">GND</text>
<text x="181.4" y="84.7">DIN</text>
<text x="196.3" y="88.3">GND</text>
<text x="202.7" y="84.2">+5V</text>
<text x="218.2" y="84.7">VDD</text>
<text x="218.2" y="88.5">DOUT</text>
<text x="224.9" y="88.5">GND</text>
<text x="225.8" y="84.7">DIN</text>
<text x="240.8" y="88.3">GND</text>
<text x="41.7" y="94.1">WS2812B</text>
<text x="44.1" y="91.7">U18</text>
<text x="86.2" y="94.1">WS2812B</text>
<text x="88.5" y="91.7">U21</text>
<text x="130.6" y="94.1">WS2812B</text>
<text x="133" y="91.7">U27</text>
<text x="175.1" y="94.1">WS2812B</text>
<text x="177.4" y="91.7">U30</text>
<text x="219.5" y="94.1">WS2812B</text>
<text x="221.9" y="91.7">U33</text>
<text x="24.9" y="96.9">+5V</text>
<text x="40.4" y="97.4">VDD</text>
<text x="40.4" y="101.2">DOUT</text>
<text x="47.1" y="101.2">GND</text>
<text x="48" y="97.4">DIN</text>
<text x="63" y="101">GND</text>
<text x="69.3" y="96.9">+5V</text>
<text x="84.8" y="97.4">VDD</text>
<text x="84.8" y="101.2">DOUT</text>
<text x="91.6" y="101.2">GND</text>
<text x="92.5" y="97.4">DIN</text>
<text x="107.4" y="101">GND</text>
<text x="113.8" y="96.9">+5V</text>
<text x="129.3" y="97.4">VDD</text>
<text x="129.3" y="101.2">DOUT</text>
<text x="136" y="101.2">GND</text>
<text x="136.9" y="97.4">DIN</text>
<text x="151.9" y="101">GND</text>
<text x="158.2" y="96.9">+5V</text>
<text x="173.7" y="97.4">VDD</text>
<text x="173.7" y="101.2">DOUT</text>
<text x="180.5" y="101.2">GND</text>
<text x="181.4" y="97.4">DIN</text>
<text x="196.3" y="101">GND</text>
<text x="202.7" y="96.9">+5V</text>
<text x="218.2" y="97.4">VDD</text>
<text x="218.2" y="101.2">DOUT</text>
<text x="224.9" y="101.2">GND</text>
<text x="225.8" y="97.4">DIN</text>
<text x="240.8" y="101">GND</text>
<text x="44.1" y="112.1">U34</text>
<text x="88.5" y="112.1">U37</text>
<text x="133" y="112.1">U40</text>
<text x="177.4" y="112.1">U43</text>
<text x="221.9" y="112.1">U46</text>
<text x="24.9" y="117.3">+5V</text>
<text x="40.4" y="117.7">VDD</text>
<text x="41.7" y="114.4">WS2812B</text>
<text x="48" y="117.7">DIN</text>
<text x="69.3" y="117.3">+5V</text>
<text x="84.8" y="117.7">VDD</text>
<text x="86.2" y="114.4">WS2812B</text>
<text x="92.5" y="117.7">DIN</text>
<text x="113.8" y="117.3">+5V</text>
<text x="129.3" y="117.7">VDD</text>
<text x="130.6" y="114.4">WS2812B</text>
<text x="136.9" y="117.7">DIN</text>
<text x="158.2" y="117.3">+5V</text>
<text x="173.7" y="117.7">VDD</text>
<text x="175.1" y="114.4">WS2812B</text>
<text x="181.4" y="117.7">DIN</text>
<text x="202.7" y="117.3">+5V</text>
<text x="218.2" y="117.7">VDD</text>
<text x="219.5" y="114.4">WS2812B</text>
<text x="225.8" y="117.7">DIN</text>
<text x="40.4" y="121.5">DOUT</text>
<text x="44.1" y="124.8">U35</text>
<text x="47.1" y="121.5">GND</text>
<text x="63" y="121.3">GND</text>
<text x="84.8" y="121.5">DOUT</text>
<text x="88.5" y="124.8">U38</text>
<text x="91.6" y="121.5">GND</text>
<text x="107.4" y="121.3">GND</text>
<text x="129.3" y="121.5">DOUT</text>
<text x="133" y="124.8">U41</text>
<text x="136" y="121.5">GND</text>
<text x="151.9" y="121.3">GND</text>
<text x="173.7" y="121.5">DOUT</text>
<text x="177.4" y="124.8">U44</text>
<text x="180.5" y="121.5">GND</text>
<text x="196.3" y="121.3">GND</text>
<text x="218.2" y="121.5">DOUT</text>
<text x="221.9" y="124.8">U47</text>
<text x="224.9" y="121.5">GND</text>
<text x="240.8" y="121.3">GND</text>
<text x="24.9" y="130">+5V</text>
<text x="40.4" y="130.4">VDD</text>
<text x="41.7" y="127.1">WS2812B</text>
<text x="48" y="130.4">DIN</text>
<text x="69.3" y="130">+5V</text>
<text x="84.8" y="130.4">VDD</text>
<text x="86.2" y="127.1">WS2812B</text>
<text x="92.5" y="130.4">DIN</text>
<text x="113.8" y="130">+5V</text>
<text x="129.3" y="130.4">VDD</text>
<text x="130.6" y="127.1">WS2812B</text>
<text x="136.9" y="130.4">DIN</text>
<text x="158.2" y="130">+5V</text>
<text x="173.7" y="130.4">VDD</text>
<text x="175.1" y="127.1">WS2812B</text>
<text x="181.4" y="130.4">DIN</text>
<text x="202.7" y="130">+5V</text>
<text x="218.2" y="130.4">VDD</text>
<text x="219.5" y="127.1">WS2812B</text>
<text x="225.8" y="130.4">DIN</text>
<text x="40.4" y="134.2">DOUT</text>
<text x="44.1" y="137.5">U36</text>
<text x="47.1" y="134.2">GND</text>
<text x="63" y="134">GND</text>
<text x="84.8" y="134.2">DOUT</text>
<text x="88.5" y="137.5">U39</text>
<text x="91.6" y="134.2">GND</text>
<text x="107.4" y="134">GND</text>
<text x="129.3" y="134.2">DOUT</text>
<text x="133" y="137.5">U42</text>
<text x="136" y="134.2">GND</text>
<text x="151.9" y="134">GND</text>
<text x="173.7" y="134.2">DOUT</text>
<text x="177.4" y="137.5">U45</text>
<text x="180.5" y="134.2">GND</text>
<text x="196.3" y="134">GND</text>
<text x="218.2" y="134.2">DOUT</text>
<text x="224.9" y="134.2">GND</text>
<text x="240.8" y="134">GND</text>
<text x="24.9" y="142.7">+5V</text>
<text x="40.4" y="143.1">VDD</text>
<text x="41.7" y="139.8">WS2812B</text>
<text x="48" y="143.1">DIN</text>
<text x="69.3" y="142.7">+5V</text>
<text x="84.8" y="143.1">VDD</text>
<text x="86.2" y="139.8">WS2812B</text>
<text x="92.5" y="143.1">DIN</text>
<text x="113.8" y="142.7">+5V</text>
<text x="129.3" y="143.1">VDD</text>
<text x="130.6" y="139.8">WS2812B</text>
<text x="136.9" y="143.1">DIN</text>
<text x="158.2" y="142.7">+5V</text>
<text x="173.7" y="143.1">VDD</text>
<text x="175.1" y="139.8">WS2812B</text>
<text x="181.4" y="143.1">DIN</text>
<text x="40.4" y="146.9">DOUT</text>
<text x="47.1" y="146.9">GND</text>
<text x="63" y="146.7">GND</text>
<text x="84.8" y="146.9">DOUT</text>
<text x="91.6" y="146.9">GND</text>
<text x="107.4" y="146.7">GND</text>
<text x="129.3" y="146.9">DOUT</text>
<text x="136" y="146.9">GND</text>
<text x="151.9" y="146.7">GND</text>
<text x="173.7" y="146.9">DOUT</text>
<text x="180.5" y="146.9">GND</text>
<text x="196.3" y="146.7">GND</text>
</g>
</svg>
